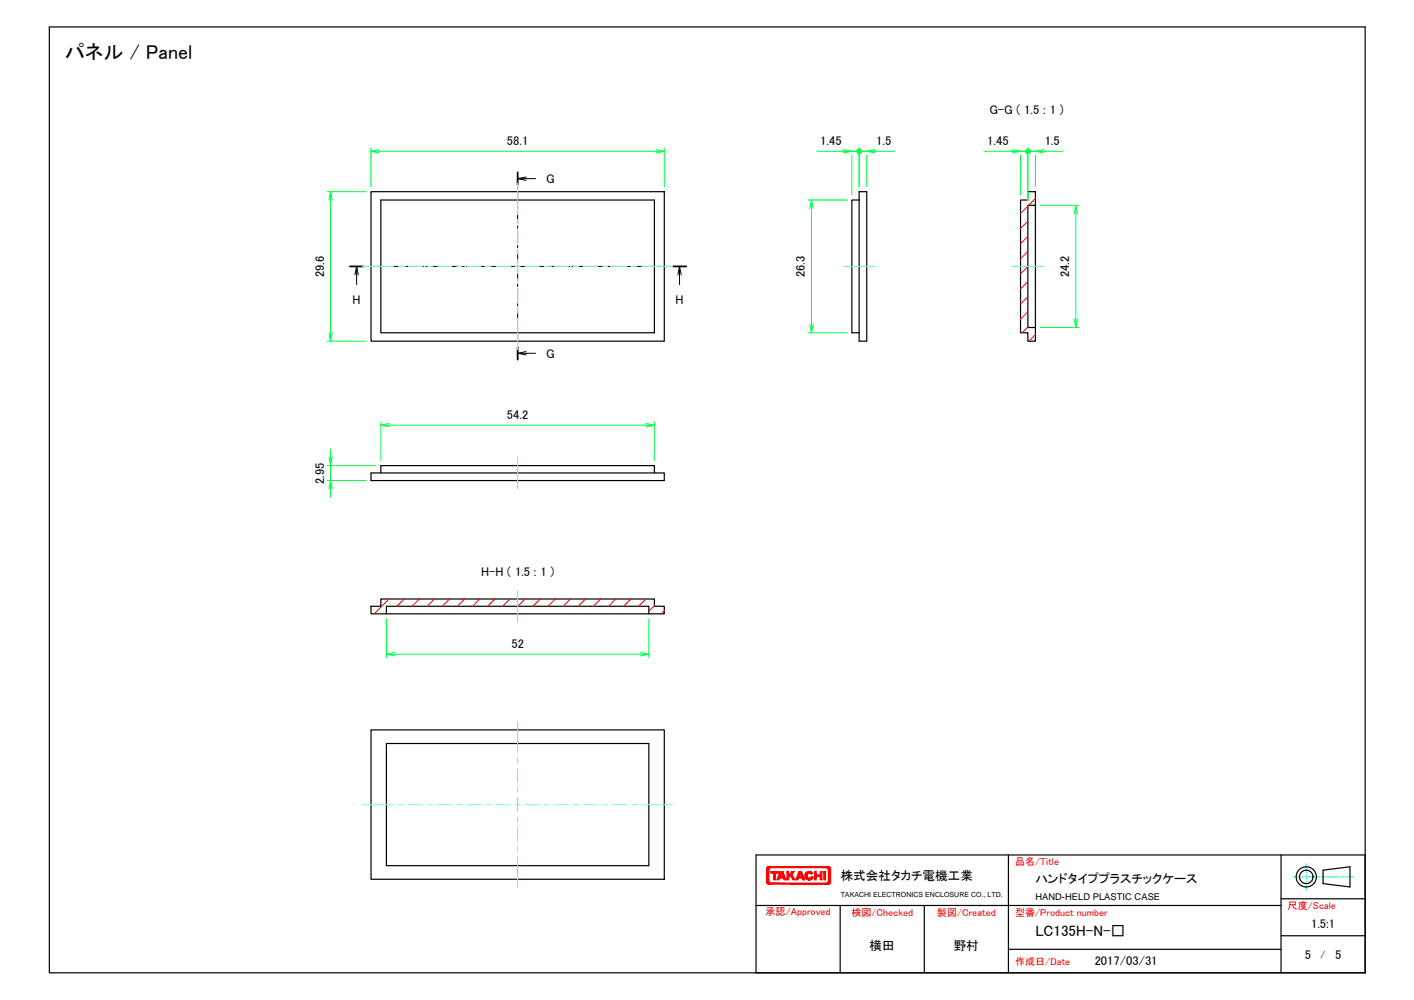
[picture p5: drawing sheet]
<svg xmlns="http://www.w3.org/2000/svg" width="420mm" height="297mm" viewBox="0 0 420 297" stroke-linecap="round" stroke-linejoin="round" font-family="sans-serif">
<g fill="none" stroke="#000" stroke-width=".36">
<path d="M14.7 8h390.9v281h-390.9zM110.2 56.9h87.2v44.4h-87.2zM113.2 59.4h81.2v39.4h-81.2zM255.3 59.4h-2.2v39.4h2.2M255.3 56.9h2.2v44.4h-2.2zM305.4 56.9h2.3v4.1h-2.3v36.3h2.3v4h-2.3v-2.5h-2.2v-39.4h2.2zM307.7 61v36.3M110.2 140.5h87.2v2.2h-87.2zM113.2 140.5v-2.2h81.2v2.2M110.2 180.1h3v-2.2h81.2v2.2h3v2.2h-4.6v-2.2h-78v2.2h-4.6zM114.8 182.3h78M110.2 216.8h87.2v44.4h-87.2z"/>
<path d="M114.8 220.9h78v36.2h-78zM299.6 254v35M380.7 254v35M393.1 258.5l8-1v6l-8-1zM405.6 254h-180.9v35h180.9M224.7 269h156M249.6 269v20M274.6 269v20M380.7 278h24.9M380.7 267h24.9M299.6 282h81.1"/>
<circle cx="388.2" cy="260.5" r="2"/>
<circle cx="388.2" cy="260.5" r="3"/>
</g>
<g fill="#f00" stroke="#f00" stroke-width=".3">
<path d="M246.1 258.3l.7 3.7-.7-.3z"/>
<path d="M246.1 261.7l.7 .3-.7-.1z"/>
<path d="M246.1 261.9l.7 .1z"/>
<path d="M246.1 262l.6 .3-.8-.2z"/>
<path d="M246.1 262l.7 .1-.1 .2z"/>
<path d="M246.1 262h.7v.1z"/>
<path d="M245.8 262.2l.7 .4z"/>
<path d="M245.9 262.1l.7 .4-.1 .1z"/>
<path d="M245.9 262.1l.8 .2-.1 .2z"/>
<path d="M245.7 262.3l.4 .4z"/>
<path d="M245.8 262.2l.5 .5z"/>
<path d="M245.8 262.2l.7 .4-.2 .1z"/>
<path d="M245.5 262.3l.6 .4z"/>
<path d="M229.1 262.3h16.4l.6 .4z"/>
<path d="M228.5 262.7l.6-.4 17 .4z"/>
<path d="M228.5 262.7l.6-.4z"/>
<path d="M228.8 262.2l.1 .1-.4 .4z"/>
<path d="M228.1 262.6l.7-.4z"/>
<path d="M228.1 262.6l.7-.4-.5 .5z"/>
<path d="M228.3 262.7l.5-.5z"/>
<path d="M227.9 262.3l.8-.2z"/>
<path d="M227.9 262.3l.8-.2-.7 .4z"/>
<path d="M228 262.5l.7-.4-.6 .5z"/>
<path d="M227.8 262h.8z"/>
<path d="M227.8 262h.8l-.8 .1z"/>
<path d="M227.8 262.1l.8-.1-.7 .3z"/>
<path d="M227.8 262l.7-.3v.2z"/>
<path d="M228.5 258.3v3.4l-.7 .3z"/>
<path d="M227.8 258.1l.7 .2-.7 3.7z"/>
<path d="M227.8 258.1h.7v.2z"/>
<path d="M227.8 258.1l.8-.1z"/>
<path d="M227.9 257.7l.8 .2z"/>
<path d="M227.9 257.7l.7 .3-.8-.1z"/>
<path d="M227.8 257.9l.8 .1-.8 .1z"/>
<path d="M228.1 257.5l.7 .3z"/>
<path d="M228 257.6l.1-.1 .6 .4z"/>
<path d="M228 257.6l.7 .3-.8-.2z"/>
<path d="M228.5 257.4l.4 .3z"/>
<path d="M228.3 257.4l.5 .4z"/>
<path d="M228.1 257.5l.2-.1 .5 .4z"/>
<path d="M228.5 257.4l.6 .3z"/>
<path d="M228.5 257.4l17 .3h-16.4z"/>
<path d="M228.5 257.4h17.6l-.6 .3z"/>
<path d="M245.5 257.7l.6-.3z"/>
<path d="M245.7 257.7l.4-.3z"/>
<path d="M245.8 257.8l.7-.3-.6 .4z"/>
<path d="M245.8 257.8l.5-.4 .2 .1z"/>
<path d="M246.1 257.4h.2l-.5 .4z"/>
<path d="M245.9 257.9l.8-.2z"/>
<path d="M245.9 257.9l.7-.3 .1 .1z"/>
<path d="M245.9 257.9l.6-.4 .1 .1z"/>
<path d="M246.1 258l.7 .1z"/>
<path d="M246.1 258l.7-.1v.2z"/>
<path d="M246.1 258l.6-.3 .1 .2z"/>
<path d="M246.1 258.1h.7l-.7 .2z"/>
<path d="M246.1 258.3l.7-.2v3.9z"/>
<path d="M230.5 259.4l.8-.5v.5z"/>
<path d="M229 258.9h2.3l-.8 .5z"/>
<path d="M229 258.9l1.5 .5h-.6z"/>
<path d="M229 258.9l.9 .5h-.9z"/>
<path d="M229.9 259.4l.6 1.9h-.6z"/>
<path d="M229.9 259.4h.6v1.9z"/>
<path d="M231.9 260.3h.6l.2 .5z"/>
<path d="M232.5 260.3l1 1-.8-.5z"/>
<path d="M232.6 258.9l.9 2.4-1-1z"/>
<path d="M231.8 258.9l.4 .5-.3 .9z"/>
<path d="M231.8 258.9l.1 1.4-1 1z"/>
<path d="M231.9 260.3l-.2 .5-.8 .5z"/>
<path d="M230.9 261.3l.8-.5-.2 .5z"/>
<path d="M231.8 258.9h.8l-.4 .5z"/>
<path d="M232.6 258.9l-.1 1.4-.3-.9z"/>
<path d="M231.9 260.3l.8 .5h-1z"/>
<path d="M232.7 260.8l.8 .5h-.6z"/>
<path d="M235.3 259.7l.3 1.6-.7-1.2z"/>
<path d="M234.4 259.9l.9-.2-.4 .4z"/>
<path d="M234.4 259.9l.5 .2-.5 .6z"/>
<path d="M234.4 259.9v.8l-.6 .6z"/>
<path d="M234.4 260.7v.6h-.6z"/>
<path d="M235.3 259.7l.9 1.6h-.6z"/>
<path d="M235.3 258.9h.8l-.8 .8z"/>
<path d="M235.3 258.9v.8l-.9 .2z"/>
<path d="M233.8 258.9h.6v1z"/>
<path d="M233.8 258.9l.6 1-.6 1.4z"/>
<path d="M237.5 260.3h.6l.2 .5z"/>
<path d="M238.1 260.3l1 1-.8-.5z"/>
<path d="M238.2 258.9l.9 2.4-1-1z"/>
<path d="M237.4 258.9l.4 .5-.3 .9z"/>
<path d="M237.4 258.9l.1 1.4-1 1z"/>
<path d="M237.5 260.3l-.2 .5-.8 .5z"/>
<path d="M236.5 261.3l.8-.5-.2 .5z"/>
<path d="M237.4 258.9h.8l-.4 .5z"/>
<path d="M238.2 258.9l-.1 1.4-.3-.9z"/>
<path d="M237.5 260.3l.8 .5h-1z"/>
<path d="M238.3 260.8l.8 .5h-.6z"/>
<path d="M241 259.6l.5-.3z"/>
<path d="M241.4 259.2l-.4 .4z"/>
<path d="M241 259.5l.4-.3z"/>
<path d="M241.3 259.1l-.3 .4z"/>
<path d="M241.3 259.1l-.4 .4z"/>
<path d="M240.9 259.5l.4-.4z"/>
<path d="M241.2 259.1l-.3 .4z"/>
<path d="M241.1 259l-.3 .4z"/>
<path d="M240.9 258.9l-.1 .5z"/>
<path d="M240.8 258.9l-.1 .5z"/>
<path d="M240.8 258.9l-.2 .5z"/>
<path d="M240.7 258.9l-.1 .5z"/>
<path d="M240.5 258.8v.5z"/>
<path d="M240.4 258.8l.1 .5z"/>
<path d="M240.3 258.9l.1 .4z"/>
<path d="M240.1 258.9l.2 .4z"/>
<path d="M240.1 258.9l.2 .5z"/>
<path d="M240 258.9l.3 .5z"/>
<path d="M240 258.9l.2 .5z"/>
<path d="M239.9 259l.3 .4z"/>
<path d="M239.8 259l.3 .4z"/>
<path d="M239.8 259l.3 .5z"/>
<path d="M239.7 259.1l.4 .4z"/>
<path d="M239.7 259.1l.3 .4z"/>
<path d="M239.6 259.2l.4 .3z"/>
<path d="M239.6 259.2l.4 .4z"/>
<path d="M239.6 259.2l.4 .4-.5-.3z"/>
<path d="M239.5 259.3l.5 .3z"/>
<path d="M239.5 259.3l.4 .4z"/>
<path d="M239.4 259.4l.5 .3z"/>
<path d="M239.3 259.5l.5 .3z"/>
<path d="M239.3 259.6l.5 .2z"/>
<path d="M239.3 259.6l.5 .3z"/>
<path d="M239.2 259.8l.6 .1z"/>
<path d="M239.2 259.9h.6z"/>
<path d="M239.2 259.9l.6 .1h-.6z"/>
<path d="M239.2 260l.6 .1z"/>
<path d="M239.2 260.2l.6-.1z"/>
<path d="M239.2 260.2h.6z"/>
<path d="M239.2 260.3l.6-.1z"/>
<path d="M239.2 260.3h.6z"/>
<path d="M239.2 260.4l.6-.1z"/>
<path d="M239.3 260.5l.5-.1z"/>
<path d="M239.3 260.7l.5-.2z"/>
<path d="M239.4 260.8l.4-.3z"/>
<path d="M239.4 260.8l.5-.3-.4 .4z"/>
<path d="M239.5 260.9l.4-.4z"/>
<path d="M239.5 260.9l.5-.3z"/>
<path d="M239.5 261l.5-.4z"/>
<path d="M239.5 261l.5-.3z"/>
<path d="M240 260.7l-.4 .4z"/>
<path d="M239.6 261.1l.4-.4-.3 .5z"/>
<path d="M240 260.7l-.3 .5z"/>
<path d="M240.1 260.8l-.4 .4z"/>
<path d="M240.1 260.8l-.3 .4z"/>
<path d="M240.1 260.8l-.1 .5z"/>
<path d="M240.2 260.9l-.2 .4z"/>
<path d="M240.2 260.9l-.1 .4z"/>
<path d="M240.3 260.9l-.1 .5z"/>
<path d="M240.4 260.9l-.2 .5z"/>
<path d="M240.4 260.9v.5z"/>
<path d="M240.4 260.9l.1 .5z"/>
<path d="M240.5 260.9l.1 .5z"/>
<path d="M240.6 260.9v.5z"/>
<path d="M240.6 260.9l.2 .4z"/>
<path d="M240.7 260.9l.2 .4z"/>
<path d="M240.7 260.9l.3 .4z"/>
<path d="M240.8 260.8l.2 .5z"/>
<path d="M240.9 260.8l.2 .4z"/>
<path d="M240.9 260.8l.3 .4z"/>
<path d="M240.9 260.7l.3 .5z"/>
<path d="M240.9 260.7l.4 .3z"/>
<path d="M241 260.7l.4 .2z"/>
<path d="M241 260.6l.4 .3z"/>
<path d="M241 260.6l.5 .2z"/>
<path d="M241.1 260.5l.4 .3z"/>
<path d="M241.1 260.5l.5 .3z"/>
<path d="M241.1 260.5l.5 .1z"/>
<path d="M241.1 260.4l.5 .2z"/>
<path d="M242 258.9h.6v1z"/>
<path d="M242 258.9l.6 1-.6 1.4z"/>
<path d="M242.6 259.9v.5l-.6 .9z"/>
<path d="M242.6 260.4v.9h-.6z"/>
<path d="M242.6 259.9l1.1 .5h-1.1z"/>
<path d="M242.6 259.9h1.1v.5z"/>
<path d="M243.7 259.9l.5 1.4-.5-.9z"/>
<path d="M244.2 258.9v2.4l-.5-1.4z"/>
<path d="M243.7 260.4l.5 .9h-.5z"/>
<path d="M243.7 258.9h.5l-.5 1z"/>
<path d="M244.8 258.9h.5v2.4z"/>
<path d="M244.8 258.9l.5 2.4h-.5z"/>
</g>
<path d="M388.1 256.5v2.6M388.1 259.8v1.3M384.1 260.5h2.1M386.6 260.5h1.1M388.1 260.5h4M388.1 261.8v2.7M392.7 260.5h.9M394.2 260.5h4M398.7 260.5h.9M400.1 260.5h2.1" fill="none" stroke="#0ff" stroke-width=".3"/>
<g fill="none" stroke="#000" stroke-width=".3">
<path d="M153.8 53.1h5.3M153.8 51.2v3.7M153.8 55.6v.7M153.8 56.9v3.8M156.3 52.6l-2.5 .5 2.5 .5M104 79.1h4M106 79.1v5.4M108.6 79.1h.7M110 79.1h4M114.6 79.1h.7M116 79.1h4M120.6 79.1h.7"/>
<path d="M122 79.1h4M126.6 79.1h.7M128 79.1h4M132.6 79.1h.7M134 79.1h4M138.6 79.1h.7M140 79.1h4M144.6 79.1h.7M146 79.1h4M150.6 79.1h.7M152 79.1h3.9M153.8 61.3v.8"/>
<path d="M153.8 62.7v3.8M153.8 67.1v.7M153.8 68.5v3.7M153.8 72.9v.7M153.8 74.2v3.8M153.8 78.6v.8M156.6 79.1h.7M158 79.1h3.9M162.6 79.1h.7M163.9 79.1h4M168.6 79.1h.7M169.9 79.1h4.1"/>
<path d="M174.6 79.1h.7M175.9 79.1h4M180.6 79.1h.7M181.9 79.1h4M186.6 79.1h.7M187.9 79.1h4M192.6 79.1h.7M193.9 79.1h4M198.6 79.1h.7M199.9 79.1h4M201.9 79.1v5.4M105.5 81.6l.5-2.5 .5 2.5"/>
<path d="M153.8 80v3.8M153.8 84.4v.7M153.8 85.8v3.7M153.8 90.2v.7M153.8 91.5v3.8M153.8 95.9v.8M153.8 97.3v3.8M201.4 81.6l.5-2.5 .5 2.5M153.8 104.9h5.3M153.8 101.7v.7M153.8 103.1v3.7M156.3 104.4l-2.5 .5 2.5 .5"/>
</g>
<path d="M153.8 51.2v3.7M104 79.1h4M199.9 79.1h4M153.8 103.1v3.7" fill="none" stroke="#000" stroke-width=".51"/>
<g fill="none" stroke="#f00" stroke-width=".3">
<path d="M307.7 58.9l-2 2.1M305.4 79.2l-2.2 2.1M305.4 74.7l-2.2 2.2M305.4 70.2l-2.2 2.2M305.4 65.7l-2.2 2.2M305.4 61.2l-2.2 2.2M305.4 92.6l-2.2 2.2M305.4 88.2l-2.2 2.1M305.4 83.7l-2.2 2.2M305.4 97.1l-1.7 1.7M307.7 99.4l-2 1.9M115.6 177.9l-4.4 4.4"/>
<path d="M120.1 177.9l-2.2 2.2M124.6 177.9l-2.2 2.2M129.1 177.9l-2.2 2.2M133.6 177.9l-2.2 2.2M138.1 177.9l-2.2 2.2M142.6 177.9l-2.2 2.2M147.1 177.9l-2.2 2.2M151.5 177.9l-2.1 2.2M156 177.9l-2.1 2.2M160.5 177.9l-2.2 2.2M165 177.9l-2.2 2.2M169.5 177.9l-2.2 2.2"/>
<path d="M174 177.9l-2.2 2.2M178.5 177.9l-2.2 2.2M183 177.9l-2.2 2.2M187.5 177.9l-2.2 2.2M191.9 177.9l-2.1 2.2M194.4 179.9l-1.6 1.6M197.4 181.4l-.9 .9"/>
</g>
<g fill="none" stroke="#80ffff" stroke-width=".3">
<path d="M153.8 54.4v9.3M107.7 79.1h9.2M118.4 79.1h1.5M121.4 79.1h4.2M127.1 79.1h1.5M130.1 79.1h4.1M135.7 79.1h1.5M138.7 79.1h4.2M144.4 79.1h1.5M147.4 79.1h4.2M153.1 79.1h1.5M153.8 65.2v1.5"/>
<path d="M153.8 68.2v4.3M153.8 74v1.5M153.8 77v4.3M156.1 79.1h4.1M161.7 79.1h1.5M164.7 79.1h4.2M170.4 79.1h1.5M173.4 79.1h4.2M179.1 79.1h1.5M182.1 79.1h4.1M187.7 79.1h1.5M190.7 79.1h9.2"/>
<path d="M250.6 79.1h9.4M300.8 79.1h9.4M153.8 82.8v1.5M153.8 85.8v4.3M153.8 91.6v1.5M153.8 94.6v9.2M153.8 135.8v9.4M153.8 175.4v9.4M153.8 214.3v9.3M107.7 239h9.2M118.4 239h1.5M121.4 239h4.2"/>
<path d="M127.1 239h1.5M130.1 239h4.1M135.7 239h1.5M138.7 239h4.2M144.4 239h1.5M147.4 239h4.2M153.1 239h1.5M153.8 225.1v1.5M153.8 228.1v4.2M153.8 233.8v1.6M153.8 236.9v4.2M156.1 239h4.1"/>
<path d="M161.7 239h1.5M164.7 239h4.2M170.4 239h1.5M173.4 239h4.2M179.1 239h1.5M182.1 239h4.1M187.7 239h1.5M190.7 239h9.2M153.8 242.6v1.5M153.8 245.6v4.3M153.8 251.4v1.5M153.8 254.4v9.3"/>
</g>
<g fill="none" stroke="#00ff3f" stroke-width=".3">
<path d="M97.2 56.9h11.5M97.8 59.4l.4-2.5 .5 2.5M98.2 56.9v44.4M110.2 43.9v11.5M110.2 44.9h87.2M112.7 44.4l-2.5 .5 2.5 .5M194.9 44.4l2.5 .5-2.5 .5M197.4 43.9v11.5M240.1 59.4h11.5M241.1 59.4v39.4M242.7 44.9h23.2M250.6 44.4l2.5 .5-2.5 .5"/>
<path d="M253.1 46.1v11.8M255.3 43.9v11.5M257.5 46.1v9.3M260 44.4l-2.5 .5 2.5 .5M292.3 44.9h23.6M300.8 44.4l2.4 .5-2.4 .5M303.2 46.1v11.8M305.4 43.9v15.6M307.7 46.1v9.3M310.2 44.4l-2.5 .5 2.5 .5M240.6 61.9l.5-2.5 .5 2.5M309.2 61h11.5"/>
<path d="M319.2 63.5l.5-2.5 .5 2.5M319.7 61v36.3M97.8 98.8l.4 2.5 .5-2.5M240.1 98.8h11.5M240.6 96.4l.5 2.4 .5-2.4M309.2 97.3h11.5M319.2 94.8l.5 2.5 .5-2.5M97.2 101.3h11.5M97.2 138.3h14.5M97.8 135.8l.4 2.5 .5-2.5M98.2 133.3v14.4M113.2 125.3v11.5"/>
<path d="M113.2 126.3h81.2M115.7 125.8l-2.5 .5 2.5 .5M192 125.8l2.4 .5-2.4 .5M194.4 125.3v11.5M97.2 142.7h11.5M97.8 145.2l.4-2.5 .5 2.5M114.8 194.3h78M114.8 183.8v11.5M117.3 193.8l-2.5 .5 2.5 .5M190.3 193.8l2.5 .5-2.5 .5M192.8 183.8v11.5"/>
</g>
<g fill="#00ff3f" stroke="#00ff3f" stroke-width=".3">
<path d="M255.8 44.6l.1 .3z"/>
<path d="M255.7 44.4l.2 .5z"/>
<path d="M255.5 44.3l.4 .6z"/>
<path d="M255.3 44.3l.6 .6z"/>
<path d="M255.2 44.3l.7 .6z"/>
<path d="M255 44.4l.2-.1 .7 .6z"/>
<path d="M254.8 44.5l.2-.1 .9 .5z"/>
<path d="M254.8 44.5l1.1 .4-1.2-.2z"/>
<path d="M254.7 44.7l1.2 .2h-1.2z"/>
<path d="M254.7 44.9h1.2l-1.2 .1z"/>
<path d="M254.7 45l1.2-.1-1.2 .3z"/>
<path d="M254.7 45.2l1.2-.3-1.1 .5z"/>
<path d="M254.8 45.4l1.1-.5-.9 .6z"/>
<path d="M255 45.5l.9-.6z"/>
<path d="M255.2 45.6l.7-.7z"/>
<path d="M255.9 44.9l-.6 .7z"/>
<path d="M255.9 44.9l-.4 .6z"/>
<path d="M255.9 44.9l-.2 .5z"/>
<path d="M255.9 44.9l-.1 .4z"/>
<path d="M255.9 44.9v.2z"/>
<path d="M305.9 44.6l.1 .3z"/>
<path d="M305.8 44.4l.2 .5z"/>
<path d="M305.7 44.3l.3 .6z"/>
<path d="M305.5 44.3l.5 .6z"/>
<path d="M305.3 44.3l.7 .6z"/>
<path d="M305.1 44.4l.9 .5z"/>
<path d="M305 44.5l.1-.1 .9 .5z"/>
<path d="M305 44.5l1 .4-1.1-.2z"/>
<path d="M304.9 44.7l1.1 .2h-1.2z"/>
<path d="M304.8 44.9h1.2l-1.2 .1z"/>
<path d="M304.8 45l1.2-.1-1.1 .3z"/>
<path d="M304.9 45.2l1.1-.3-1 .5z"/>
<path d="M305 45.4l1-.5-.9 .6z"/>
<path d="M305.1 45.5l.9-.6z"/>
<path d="M305.3 45.6l.7-.7-.5 .7z"/>
<path d="M306 44.9l-.5 .7z"/>
<path d="M306 44.9l-.3 .6z"/>
<path d="M306 44.9l-.2 .5z"/>
<path d="M306 44.9l-.1 .4z"/>
<path d="M306 44.9v.2z"/>
</g>
<text font-size="6" x="19.2" y="17.4">パネル / Panel</text>
<text font-size="4.5" x="307.6" y="278.1">LC135H-N-□</text>
<g font-size="3.7">
<text x="294" y="33.7">G-G ( 1.5 : 1 )</text>
<text x="150.6" y="43">58.1</text>
<text x="243.7" y="43">1.45</text>
<text x="260.3" y="43">1.5</text>
<text x="293.3" y="43">1.45</text>
<text x="310.4" y="43">1.5</text>
<text x="162.3" y="54.4">G</text>
<text x="96.3" y="82.3" transform="rotate(-90 96.3 82.3)">29.6</text>
<text x="239.1" y="82.3" transform="rotate(-90 239.1 82.3)">26.3</text>
<text x="317.7" y="82.3" transform="rotate(-90 317.7 82.3)">24.2</text>
<text x="104.8" y="90.2">H</text>
<text x="200.8" y="90.2">H</text>
<text x="162.3" y="106.2">G</text>
<text x="150.6" y="124.3">54.2</text>
<text x="96.3" y="143.7" transform="rotate(-90 96.3 143.7)">2.95</text>
<text x="142.9" y="171.1">H-H ( 1.5 : 1 )</text>
<text x="152" y="192.3">52</text>
<text x="249.8" y="261.3">株式会社タカチ電機工業</text>
<text x="307.6" y="262.4">ハンドタイププラスチックケース</text>
<text x="389.6" y="275.8">1.5:1</text>
<text x="258.4" y="282.3">横田</text>
<text x="283.4" y="282.3">野村</text>
<text x="325.3" y="286.7">2017/03/31</text>
<text x="387.7" y="284.7">5</text>
<text x="396.7" y="284.7">5</text>
</g>
<g font-size="3" fill="#f00">
<text x="301.7" y="257">品名/Title</text>
<text x="227.5" y="271.9">承認/Approved</text>
<text x="253" y="272.1">検図/Checked</text>
<text x="278.4" y="272">製図/Created</text>
<text x="301.7" y="272">型番/Product number</text>
<text x="382.6" y="270">尺度/Scale</text>
<text x="301.7" y="286.6">作成日/Date</text>
</g>
<text font-size="3" x="392.4" y="284.5">/</text>
<text font-size="2.8" x="307.6" y="267.4">HAND-HELD PLASTIC CASE</text>
<text font-size="2.1" x="249.8" y="266.6">TAKACHI ELECTRONICS ENCLOSURE CO., LTD.</text>
</svg>
